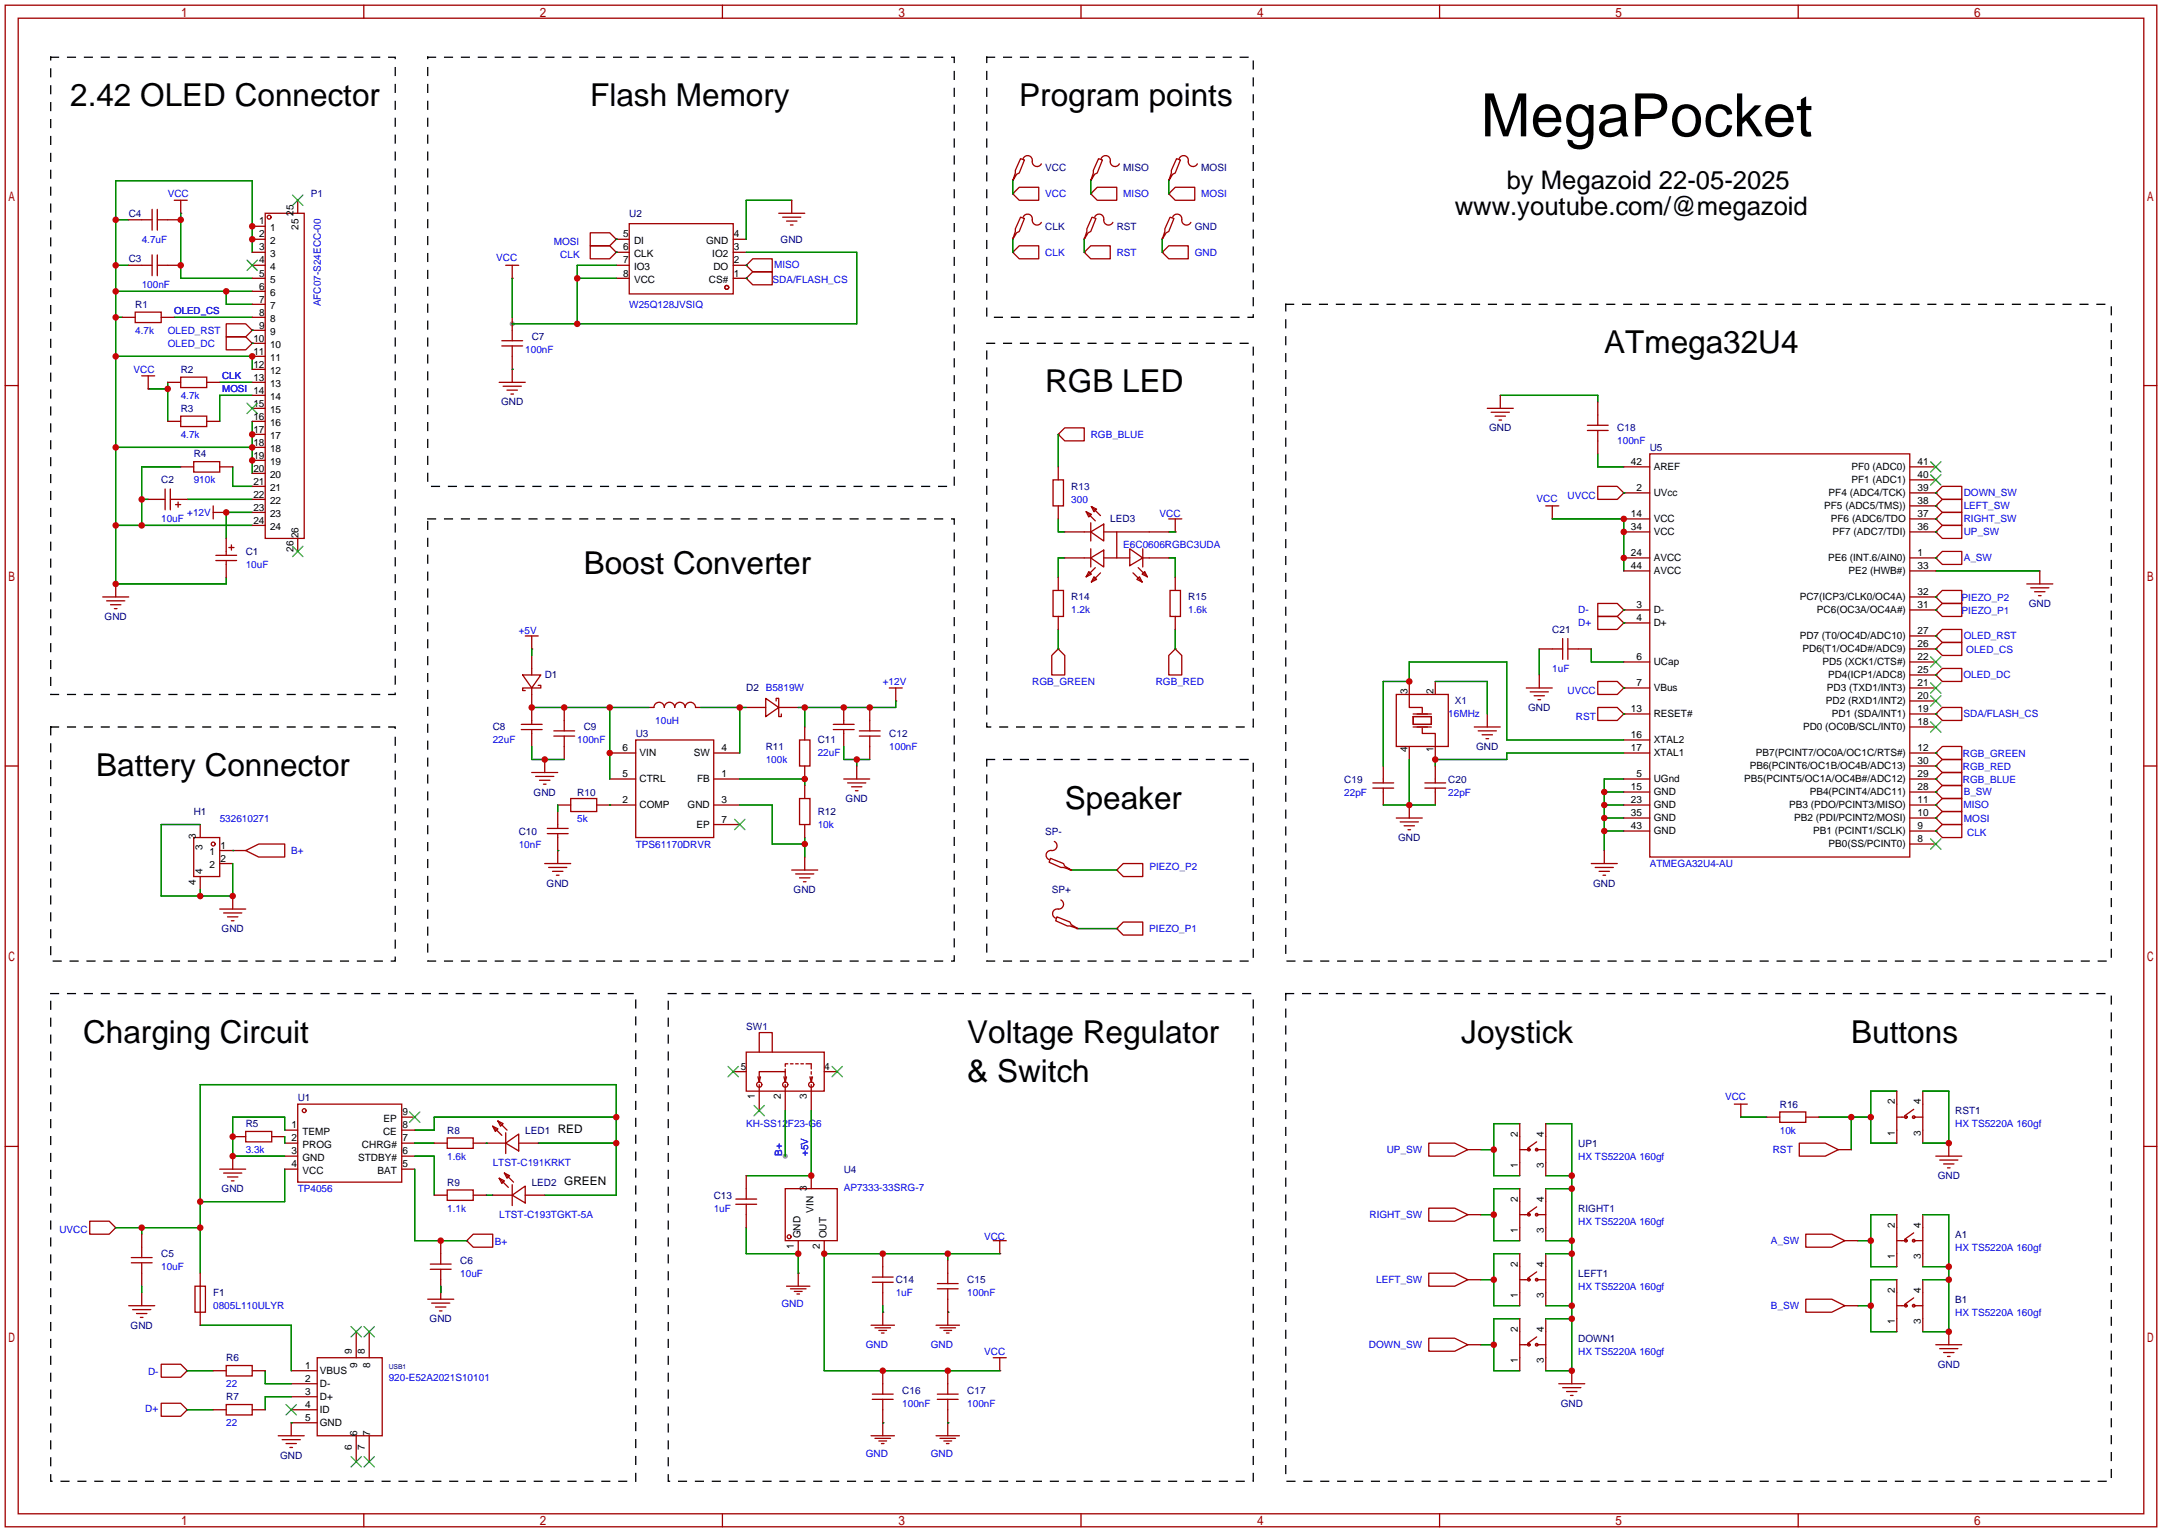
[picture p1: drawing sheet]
<svg xmlns="http://www.w3.org/2000/svg" width="422mm" height="299mm" viewBox="0 0 422 299" stroke-linecap="round" stroke-linejoin="round" font-family="sans-serif">
<g fill="#999">
<circle cx="153.4" cy="225.8" r=".51"/>
<circle cx="100.1" cy="63.2" r=".51"/>
</g>
<g fill="none" stroke="#a10000" stroke-width=".25">
<path d="M1 1h420.4v297.2h-420.4zM3.6 3.6h415.2v292.1h-415.2zM71.1 1v2.6M141.1 1v2.6M211.2 1v2.6M281.3 1v2.6M351.3 1v2.6M34 39.1h2.6M35.3 39.1v2.6M58.2 39.1v2.6M154.7 39.1v2.6M197.9 37.8h.1"/>
<path d="M197.9 35.1v.2M199.1 36.6h3.8v2.5h-3.8l-1.2-1.3zM199.4 31l.8 .2-1.1 2.6-.5 .2-.7 1.3 .5-1.5v-.5zM199.9 31a.93 .93 0 0 1 1.1-.6 .93 .93 0 0 1 .7 1.1 .94 .94 0 0 0 .7 1 .94 .94 0 0 0 1.1-.5M213.1 37.8h.1M213.1 35.1v.2M214.4 36.6h3.8v2.5h-3.8l-1.3-1.3zM214.6 31l.8 .2-1 2.6-.5 .2-.8 1.3 .5-1.5v-.5zM215.1 31a.93 .93 0 0 1 1.2-.6 .93 .93 0 0 1 .6 1.1 .94 .94 0 0 0 .7 1 .94 .94 0 0 0 1.1-.5M228.3 37.8l1.3-1.2h3.8v2.5h-3.8zM228.3 37.8h.1M228.3 35.1v.2"/>
<path d="M229.9 31l.7 .2-1 2.6-.5 .2-.8 1.3 .6-1.5v-.5zM230.4 31a.93 .93 0 0 1 1.1-.6 .93 .93 0 0 1 .7 1.1 .94 .94 0 0 0 .6 1 .94 .94 0 0 0 1.1-.5M25.1 51.8h4.6M25.1 42.9h4.6M29.7 40.9v4.1M29.7 49.8v4M30.7 51.8h4.6M30.7 42.9h4.6M30.7 40.9v4.1M30.7 49.8v4M35.3 41.7h.1M49.3 51.8h2.5"/>
<path d="M49.3 54.4h2.5M49.3 49.3h2.5M49.3 46.7h2.5M49.3 44.2h2.5M49.3 56.9h2.5M49.3 59.4h2.5M51.8 41.7h7.6v63.5h-7.6zM98.8 51.8h2.5M100.1 54.4h.1M100.1 51.8v2.6M115.3 45.5h3.8l1.3 1.2-1.3 1.3h-3.8zM115.3 48h3.8l1.3 1.3-1.3 1.2h-3.8z"/>
<path d="M120.4 46.7h.1M120.4 49.3h.1M120.4 51.8h2.5M120.4 54.4h2.5M120.4 49.3h2.5M120.4 46.7h2.5M122.9 43.7h20.4v13.7h-20.4zM143.3 51.8h2.5M143.3 54.4h2.5M143.3 49.3h2.5M143.3 46.7h2.5M145.8 54.4l1.3-1.3h3.8v2.5h-3.8z"/>
<path d="M145.8 54.4h.1M145.8 51.8l1.3-1.3h3.8v2.6h-3.8zM145.8 51.8h.1M152.1 41.7h5.1M152.9 42.4h3.6M153.7 43.2h2M154.4 43.9h.5M197.9 49.3h.1M197.9 46.5v.2M199.1 48h3.8v2.5h-3.8l-1.2-1.2zM199.4 42.4l.8 .3-1.1 2.5-.5 .3-.7 1.2 .5-1.5v-.5zM199.9 42.4a.93 .93 0 0 1 1.1-.5 .93 .93 0 0 1 .7 1 .94 .94 0 0 0 .7 1 .94 .94 0 0 0 1.1-.5"/>
<path d="M211.8 49.3l1.3-1.3h3.8v2.5h-3.8zM211.8 49.3h.1M211.8 46.5v.2M213.4 42.4l.7 .3-1 2.5-.5 .3-.8 1.2 .5-1.5v-.5zM213.9 42.4a.93 .93 0 0 1 1.1-.5 .93 .93 0 0 1 .6 1 .94 .94 0 0 0 .7 1 .94 .94 0 0 0 1.1-.5M227.1 49.3l1.2-1.3h3.9v2.5h-3.9zM227.1 49.3h.1M227.1 46.5v.2M228.6 42.4l.8 .3-1.1 2.5-.5 .3-.7 1.2 .5-1.5v-.5zM229.1 42.4a.93 .93 0 0 1 1.1-.5 .93 .93 0 0 1 .7 1 .94 .94 0 0 0 .7 1 .94 .94 0 0 0 1.1-.5M1 75.3h2.6M23.9 62h2.5"/>
<path d="M26.4 61h5.1v2h-5.1zM27.7 73.4h2.5M29 75.9h.1M29 73.4v2.5M31.5 62h2.5M32.8 74.7h2.5M35.3 73.7h5.1v2h-5.1zM40.4 74.7h2.5M44.2 65.8h3.8l1.3 1.3-1.3 1.2h-3.8zM44.2 63.2h3.8l1.3 1.3-1.3 1.3h-3.8zM49.3 67.1h.1M49.3 64.5h.1"/>
<path d="M49.3 79.8h2.5M49.3 74.7h2.5M49.3 62h2.5M49.3 64.5h2.5M49.3 67.1h2.5M49.3 69.6h2.5M49.3 72.1h2.5M49.3 77.2h2.5M97.5 74.7h5.1M98 67.6h4.1M98 66.5h4.1M98.3 75.4h3.6"/>
<path d="M99.1 76.2h2M99.8 77h.5M100.1 62v4.5M100.1 67.6v7.1M290.6 79.8h5.1M293.1 77.2v2.6M312.2 78.5v4.6M418.8 75.3h2.6M29 97.5h3.3M32.3 95.5v4.1M32.8 82.3h2.5M33.3 95.5v4.1"/>
<path d="M33.3 97.5h3.3M34.3 98.6h1M34.8 98v1.1M35.3 81.3h5.1v2h-5.1zM35.3 91.2h2.5M37.8 90.2h5.1v2h-5.1zM40.4 82.3h2.5M41.7 98.8v2.5M42.9 91.2h2.6M49.3 97.5h2.5M49.3 82.3h2.5M49.3 84.8h2.5"/>
<path d="M49.3 87.4h2.5M49.3 89.9h2.5M49.3 92.5h2.5M49.3 95h2.5M205.7 93.7h2.1v5.1h-2.1zM206.8 84.8h.1M206.8 91.2v2.5M206.8 98.8v2.5M208 83.6h3.8v2.5h-3.8l-1.2-1.3zM212.2 99.9l1 .6-.5 .5zM212.2 99.9l1.8 1.8M213.2 98.9l1 .5-.5 .5z"/>
<path d="M213.2 98.9l1.8 1.8M291.3 80.5h3.6M292.1 81.3h2M292.9 82h.5M302 98.8h2.5M303.3 98.8v2.5M310.1 84.1h4.1M310.1 83.1h4.1M312.2 95h3.8l1.2 1.3-1.2 1.2h-3.8zM312.2 84.1v4.5M317.2 96.3h.1M317.2 96.3h5.1"/>
<path d="M317.2 91.2h5.1M322.3 88.6h50.8v78.8h-50.8zM373.1 98.8h5.1M373.1 96.3h5.1M373.1 91.2h5.1M373.1 93.7h5.1M378.2 96.3l1.3-1.3h3.8v2.5h-3.8zM378.2 96.3h.1M378.2 98.8l1.3-1.3h3.8v2.6h-3.8zM378.2 98.8h.1M20.1 116.6h5M20.8 117.3h3.6"/>
<path d="M21.6 118.1h2M22.4 118.9h.5M22.6 114v2.6M41.7 100.1h2.5M42.2 108.5h4M42.2 109.5h4M44.2 100.1h.1M44.2 105.2v3.3M44.2 109.5v3.3M44.7 106.9h1M45.2 106.4v1M49.3 100.1h2.5"/>
<path d="M49.3 102.6h2.5M58.2 105.2v2.5M205.7 115.3h2.1v5.1h-2.1zM206.8 112.8v2.5M208 109h5.1M208 103.9h5.1M212.7 111.6l.5 .5-1 .5zM213.1 103.9l2.5-1.5v3.3zM213.1 109l2.5-1.6v3.3zM213.1 102.1v3.6M213.1 107.2v3.5M213.7 112.6l.5 .6-1 .5z"/>
<path d="M214 110.9l-1.8 1.7M215 111.9l-1.8 1.8M215.6 109h5.1M215.6 103.9h12.7M218.2 103.9v5.1M220.7 107.2l2.6 1.8-2.6 1.5zM221.4 111.9l1.7 1.8M222.1 113.2l.5-.6 .5 1.1zM222.4 110.9l1.8 1.7M223.1 112.1l.5-.5 .6 1zM223.3 109h5M223.3 107.2v3.5"/>
<path d="M228.3 101.3h2.6M228.6 115.3h2v5.1h-2zM229.6 103.9h.1M229.6 101.3v2.6M229.6 112.8v2.5M303.3 101.3h.1M312.2 117.9h3.8l1.2 1.2-1.2 1.3h-3.8zM317.2 119.1h.1M317.2 101.3h5.1M317.2 111.5h5.1M317.2 119.1h5.1M317.2 109h5.1"/>
<path d="M317.2 103.9h5.1M373.1 116.6h5.1M373.1 101.3h5.1M373.1 111.5h5.1M373.1 119.1h5.1M373.1 109h5.1M373.1 103.9h5.1M378.2 116.6l1.3-1.3h3.8v2.6h-3.8zM378.2 116.6h.1M378.2 119.1l1.3-1.2h3.8v2.5h-3.8zM378.2 119.1h.1M378.2 101.3l1.3-1.2h3.8v2.5h-3.8z"/>
<path d="M378.2 101.3h.1M378.2 103.9l1.3-1.3h3.8v2.6h-3.8zM378.2 103.9h.1M378.2 109l1.3-1.3h3.8v2.5h-3.8zM378.2 109h.1M396 114h5.1M396.7 114.8h3.6M397.5 115.6h2M398.3 116.3h.5M398.5 111.5v2.5M102.1 131.8h3.6l-1.8 2.6zM102.6 124.2h2.6"/>
<path d="M103.9 126.7h.1M103.9 124.2v2.5M103.9 128v3.8M103.9 134.4v7.1M105.2 133.9h.5v.5h-3.6v.5h.5M110.2 138.2v4.5M126.7 138.2h1.1a1.02 1.02 0 0 1 1-1 1.02 1.02 0 0 1 1 1 1.02 1.02 0 0 1 1-1 1.02 1.02 0 0 1 1 1 1.02 1.02 0 0 1 1-1 1.02 1.02 0 0 1 1.1 1 1.02 1.02 0 0 1 1-1 1.02 1.02 0 0 1 1 1h1M145.8 138.2h3.8M149.6 136.4l2.5 1.8-2.5 1.8zM151.6 136.9v-.5h.5v3.6h.6v-.6M152.1 138.2h3.9M164.8 138.2v3.3"/>
<path d="M169.9 138.2v4.5M173.7 134.4h2.6M175 136.9h.1M175 134.4v2.5M205.5 128l1.3-1.3 1.2 1.3v3.8h-2.5zM206.8 126.7h.1M206.8 120.4v2.5M229.6 126.7l1.3 1.3v3.8h-2.6v-3.8zM229.6 126.7h.1M229.6 120.4v2.5M272.8 135.6h10.2v10.2h-10.2zM275.3 133.1v5.1h2.6v1"/>
<path d="M276.1 140h3.6v1.5h-3.6zM276.1 139.4h3.6M280.4 133.1v2.5M290.6 139.4v2.6M298.2 134.4h5.1M299 135.1h3.5M299.7 135.9h2.1M300.5 136.7h.5M300.7 131.8v2.6M300.7 126.7h4.6M305.3 124.7v4.1M306.3 126.7h4.6"/>
<path d="M306.3 124.7v4.1M312.2 120.4h3.8l1.2 1.3-1.2 1.2h-3.8zM312.2 133.1h3.8l1.2 1.3-1.2 1.2h-3.8zM312.2 138.2h3.8l1.2 1.2-1.2 1.3h-3.8zM317.2 121.7h.1M317.2 134.4h.1M317.2 139.4h.1M317.2 134.4h5.1M317.2 139.4h5.1M317.2 129.3h5.1M317.2 121.7h5.1M373.1 134.4h5.1"/>
<path d="M373.1 124.2h5.1M373.1 139.4h5.1M373.1 136.9h5.1M373.1 131.8h5.1M373.1 129.3h5.1M373.1 126.7h5.1M378.2 124.2l1.3-1.3h3.8v2.6h-3.8zM378.2 124.2h.1M378.2 126.7l1.3-1.2h3.8v2.5h-3.8zM378.2 126.7h.1M378.2 131.8l1.3-1.2h3.8v2.5h-3.8zM378.2 131.8h.1"/>
<path d="M378.2 139.4l1.3-1.2h3.8v2.5h-3.8zM378.2 139.4h.1M1 149.6h2.6M101.9 142.5h4M101.9 141.5h4M103.9 142.5v3.3M103.9 150.9h5.1M104.6 151.6h3.6M105.4 152.4h2M106.2 153.2h.5M106.4 148.3v2.6M108.2 143.8h4.1"/>
<path d="M108.2 142.7h4.1M109 157.2h2.5M109 158.5v3.3M110.2 143.8v4.5M111.5 156h5.1v2.5h-5.1zM116.6 157.2h7.6M119.1 152.1h5.1M119.1 147.1h5.1M124.2 144.5h15.2v19.1h-15.2zM139.4 152.1h5.1M139.4 157.2h5.1M139.4 147.1h5.1"/>
<path d="M156.2 156h2v5h-2zM156.2 144.5h2v5.1h-2zM157.2 142v2.5M157.2 149.6v2.5M157.2 153.4v2.6M162.8 142.5h4.1M162.8 141.5h4.1M164.8 152.1h5.1M164.8 142.5v3.3M165.6 152.9h3.6M166.4 153.7h2M167.1 154.4h.5"/>
<path d="M167.4 149.6v2.5M167.9 143.8h4.1M167.9 142.7h4.1M169.9 143.8v4.5M268.2 152.9h4.1M268.2 153.9h4.1M270.3 149.6v3.3M270.3 153.9v3.3M272.8 159.8h5.1M275.3 145.8v2.5M275.3 157.2v2.6M276.1 142h3.6"/>
<path d="M277.9 142.2v1.1h2.5v5M278.4 152.9h4M278.4 153.9h4M280.4 149.6v3.3M280.4 153.9v3.3M288 142h5.1M288.8 142.7h3.6M289.6 143.5h2M290.3 144.3h.5M317.2 152.1h5.1M317.2 157.2h5.1M317.2 147.1h5.1"/>
<path d="M317.2 154.7h5.1M317.2 159.8h5.1M317.2 144.5h5.1M373.1 149.6h5.1M373.1 152.1h5.1M373.1 157.2h5.1M373.1 147.1h5.1M373.1 154.7h5.1M373.1 159.8h5.1M373.1 142h5.1M378.2 159.8l1.3-1.3h3.8v2.5h-3.8zM378.2 159.8h.1"/>
<path d="M378.2 149.6l1.3-1.3h3.8v2.6h-3.8zM378.2 149.6h.1M378.2 152.1l1.3-1.2h3.8v2.5h-3.8zM378.2 152.1h.1M378.2 147.1l1.3-1.3h3.8v2.5h-3.8zM378.2 147.1h.1M378.2 157.2l1.3-1.2h3.8v2.5h-3.8zM378.2 157.2h.1M378.2 154.7l1.3-1.3h3.8v2.6h-3.8zM378.2 154.7h.1M418.8 149.6h2.6M37.8 163.6h5.1v7.6h-5.1z"/>
<path d="M39.1 161v2.6M39.1 171.2v2.5M42.9 168.7h2.6M42.9 166.1h5.1M42.9 177.5h5.1M43.7 178.3h3.5M44.4 179.1h2.1M45.2 179.8h.5M45.5 175v2.5M48 166.1l2.5-1.3h5.1v2.6h-5.1zM106.4 168.7h5.1M106.9 161.8h4.1"/>
<path d="M106.9 162.8h4.1M107.2 169.4h3.5M107.9 170.2h2.1M108.7 170.9h.5M109 162.8v5.9M139.4 161h5.1M154.7 169.9h5.1M155.4 170.7h3.6M156.2 171.4h2M157 172.2h.5M157.2 161v2.6M157.2 167.4v2.5"/>
<path d="M205.2 167.6l2.6 1.1 .2 .5 1.3 .7-1.5-.5h-.5l-2.3-1zM206 164.3a.98 .98 0 0 1 .4 1.3 .98 .98 0 0 1-1.2 .5 .93 .93 0 0 0-.8 .8 .93 .93 0 0 0 .6 1M206.5 179.1l2.5 1 .3 .5 1.3 .8-1.6-.6h-.5l-2.3-1zM207.3 175.8a.98 .98 0 0 1 .4 1.3 .98 .98 0 0 1-1.3 .4 .93 .93 0 0 0-.7 .9 .93 .93 0 0 0 .5 .9M209 169.9h.3M218.2 169.9l1.3-1.2h3.8v2.5h-3.8zM218.2 169.9h.1M273.6 160.5h3.5M274.3 161.3h2.1M275.1 162.1h.5M310.9 168.7h5.1M311.7 169.4h3.5"/>
<path d="M312.4 170.2h2.1M313.2 170.9h.5M313.4 166.1v2.6M317.2 162.3h5.1M373.1 162.3h5.1M373.1 164.8h5.1M378.2 162.3l1.3-1.3h3.8v2.6h-3.8zM378.2 162.3h.1M210.3 181.4h.3M218.2 181.4l1.3-1.3h3.8v2.5h-3.8zM218.2 181.4h.1M58.2 215.6h20.3v15.3h-20.3z"/>
<path d="M78.5 218.2h2.5M96.3 220l1 .5-.5 .5zM96.3 220l1.7 1.7M97.3 218.9l1 .6-.5 .5zM97.3 218.9l1.8 1.8M143.3 209.3h2.5M145.8 205.5h15.2v7.6h-15.2zM148.1 210.3l.2 1M148.3 205.5v-3.8h2.6v3.8M148.3 211.3v-2h5.1v2M148.3 211.8v5.1M148.6 210.3l-.3 1"/>
<path d="M153.2 210.3l.2 1M153.4 208.8v.5M153.4 211.8v5.1M153.7 210.3l-.3 1M153.9 207.8h-.5v.5M154.4 207.8h.5M155.4 207.8h.6M156.5 207.8h.5M157.5 207.8h1v1M158.2 210.3l.3 1 .2-1M158.5 209.3v.5M158.5 210.3v.5"/>
<path d="M158.5 211.8v5.1M161 209.3h2.6M296.9 219.5v10.1M302 219.5v10.1M338.8 215.6h2.6M340.1 218.2h.1M340.1 215.6v2.6M345.2 218.2h2.5M347.7 217.2h5.1v2h-5.1zM352.8 218.2h2.5M370.6 213.1v10.2M370.6 218.2h1.8"/>
<path d="M373.9 218.2h1.8M373.9 216.7l-1.8 1.2M375.7 213.1v10.2M1 223.9h2.6M17.5 238.5h3.8l1.3 1.3-1.3 1.2h-3.8zM22.6 239.8h.1M42.9 228.3h5.1M43.7 229.1h3.5M44.4 229.9h2.1M45.2 230.6h.5M45.5 225.8v2.5M45.5 222h2.5"/>
<path d="M48 221h5.1v2h-5.1zM53.1 222h2.5M55.6 225.8h2.6M55.6 220.7h2.6M55.6 223.3h2.6M55.6 228.3h2.6M78.5 225.8h2.5M78.5 220.7h2.5M78.5 223.3h2.5M78.5 228.3h2.5M84.8 223.3h2.6M84.8 233.4h2.6"/>
<path d="M87.4 222.2h5.1v2.1h-5.1zM87.4 232.4h5.1v2h-5.1zM92.5 223.3h6.3M92.5 233.4h2.5M96.3 233.4h3.8M97.5 230.1l1.1 .5-.6 .5zM97.5 230.1l1.8 1.8M98.6 229.1l1 .5-.5 .5zM98.6 229.1l1.7 1.8M98.8 223.3l2.5-1.8v3.3zM98.8 221.2v4.1M100.1 233.4l2.5-1.8v3.3z"/>
<path d="M100.1 231.4v4.1M101.3 223.3h3.9M102.6 233.4h3.8M143.8 234.2h4M143.8 235.2h4M145.8 229.6v4.6M145.8 235.2v4.6M153.4 232.2h10.2v10.1h-10.2zM158.5 229.6v2.6M279.1 236h5.1l2.6 1.2-2.6 1.3h-5.1zM279.1 223.3h5.1l2.6 1.2-2.6 1.3h-5.1zM286.8 237.2h2.5"/>
<path d="M286.8 224.5h2.5M296.9 232.2v10.1M296.9 237.2h1.8M296.9 224.5h1.8M300.2 237.2h1.8M300.2 235.7l-1.8 1.3M300.2 224.5h1.8M300.2 223l-1.8 1.3M302 232.2v10.1M351.5 223.3h5.1l2.6 1.2-2.6 1.3h-5.1zM359.2 224.5h2.5M370.6 237.2v10.2"/>
<path d="M375.7 237.2v10.2M378.2 225.8h5.1M379 226.6h3.5M379.7 227.3h2.1M380.5 228.1h.5M380.7 223.3v2.5M418.8 223.9h2.6M25.1 255h5.1M25.7 246.6h4M25.7 245.6h4M25.9 255.8h3.6M26.7 256.5h2"/>
<path d="M27.4 257.3h.5M27.7 241v4.6M27.7 246.6v4.6M27.7 252.5v2.5M38.1 251.2h2v5.1h-2zM39.1 248.7v10.1M83.6 253.7h5M84.1 247.9h4M84.1 246.9h4M84.3 254.5h3.6M85.1 255.3h2M85.9 256h.5"/>
<path d="M86.1 242.3v4.6M86.1 247.9v5.8M91.2 242.3h.1M92.5 241h3.8v2.6h-3.8l-1.3-1.3zM153.7 251.2h4.5M154.4 251.7h3.1M155.2 252.2h1.5M155.7 252.7h.5M156 248.7h.1M156 242.3v2.6M156 248.7v2.5M161 242.3v2.6"/>
<path d="M170.2 258.8h4.6M170.4 249.4h4.1M170.4 250.4h4.1M170.9 259.3h3.1M171.7 259.8h1.5M172.5 256.3h.1M172.5 244.9v4.5M172.5 250.4v4.6M172.5 256.3v2.5M182.9 258.8h4.6M183.1 251.7h4.1M183.1 250.7h4.1"/>
<path d="M183.6 259.3h3.1M184.4 259.8h1.5M185.2 256.3h.1M185.2 246.1v4.6M185.2 251.7v7.1M194.1 242.3h2.5M195.3 244.9h.1M195.3 242.3v2.6M279.1 248.7h5.1l2.6 1.2-2.6 1.3h-5.1zM286.8 249.9h2.5M296.9 244.9v10.1M296.9 257.6v10.1"/>
<path d="M296.9 249.9h1.8M300.2 249.9h1.8M300.2 248.4l-1.8 1.3M302 244.9v10.1M302 257.6v10.1M352.8 241h5.1l2.5 1.3-2.5 1.3h-5.1zM352.8 253.7h5.1l2.5 1.3-2.5 1.3h-5.1zM360.4 242.3h2.6M360.4 255h2.6M370.6 242.3h1.8M370.6 255h1.8M370.6 249.9v10.2"/>
<path d="M373.9 242.3h1.8M373.9 255h1.8M373.9 240.8l-1.8 1.3M373.9 253.5l-1.8 1.3M375.7 249.9v10.2M31.5 266.4h3.8l1.3 1.3-1.3 1.3h-3.8zM31.5 274.1h3.8l1.3 1.2-1.3 1.3h-3.8zM36.6 267.7h.1M36.6 275.3h.1M41.7 267.7h2.5M41.7 275.3h2.5M44.2 266.7h5.1v2h-5.1z"/>
<path d="M44.2 274.3h5.1v2.1h-5.1zM49.3 267.7h2.5M49.3 275.3h2.5M56.9 267.7h5.1M56.9 270.3h5.1M56.9 272.8h5.1M56.9 275.3h5.1M62 265.2h12.7v15.2h-12.7zM62 277.9h-5.1v2.5M69.6 260.1v5.1M72.1 260.1v5.1M170.4 273.3h4.1"/>
<path d="M170.4 272.3h4.1M172.2 260.3h.5M172.5 277.9h.1M172.5 267.7v4.6M172.5 273.3v7.1M183.1 273.3h4.1M183.1 272.3h4.1M184.9 260.3h.5M185.2 277.9h.1M185.2 267.7v4.6M185.2 273.3v7.1M194.1 265.2h2.5"/>
<path d="M195.3 267.7h.1M195.3 265.2v2.5M279.1 261.4h5.1l2.6 1.2-2.6 1.3h-5.1zM286.8 262.6h2.5M296.9 262.6h1.8M300.2 262.6h1.8M300.2 261.1l-1.8 1.3M304.5 270.3h5.1M305.3 271h3.6M306.1 271.8h2M306.8 272.5h.5M307.1 267.7v2.6"/>
<path d="M378.2 262.6h5.1M379 263.4h3.5M379.7 264.2h2.1M380.5 264.9h.5M380.7 260.1v2.5M54.4 280.4h5M55.1 281.2h3.6M55.9 281.9h2M56.6 282.7h.5M69.6 280.4v5.1M71.1 295.7v2.5M72.1 280.4v5.1"/>
<path d="M141.1 295.7v2.5M170.2 280.4h4.6M170.9 280.9h3.1M171.7 281.4h1.5M172.2 281.9h.5M182.9 280.4h4.6M183.6 280.9h3.1M184.4 281.4h1.5M184.9 281.9h.5M211.2 295.7v2.5M281.3 295.7v2.5M351.3 295.7v2.5"/>
<circle cx="52.6" cy="42.4" r=".38"/>
<circle cx="142" cy="56.1" r=".38"/>
<circle cx="41.7" cy="164.8" r=".38"/>
<circle cx="59.4" cy="216.9" r=".38"/>
<circle cx="148.3" cy="211.8" r=".51"/>
<circle cx="153.4" cy="211.8" r=".51"/>
<circle cx="158.5" cy="211.8" r=".51"/>
<circle cx="372.4" cy="218.2" r=".25"/>
<circle cx="373.9" cy="218.2" r=".25"/>
<circle cx="298.7" cy="237.2" r=".25"/>
<circle cx="298.7" cy="224.5" r=".25"/>
<circle cx="300.2" cy="224.5" r=".25"/>
<circle cx="300.2" cy="237.2" r=".25"/>
<circle cx="154.2" cy="241.6" r=".38"/>
<circle cx="298.7" cy="249.9" r=".25"/>
<circle cx="300.2" cy="249.9" r=".25"/>
<circle cx="372.4" cy="255" r=".25"/>
<circle cx="372.4" cy="242.3" r=".25"/>
<circle cx="373.9" cy="255" r=".25"/>
<circle cx="373.9" cy="242.3" r=".25"/>
<circle cx="298.7" cy="262.6" r=".25"/>
<circle cx="300.2" cy="262.6" r=".25"/>
</g>
<g fill="none" stroke="#008700" stroke-width=".25">
<path d="M154.7 39.1h-8.9v7.6M197.9 35.3v2.5M213.1 35.3v2.5M228.3 35.3v2.5M22.6 42.9h2.5M22.6 51.8h2.5M22.6 56.9h26.7M35.3 41.7v12.7h14M44.2 56.9v2.5h5.1M49.3 49.3v-14h-26.7v78.7h21.6v-1.2M100.1 54.4v7.6M112.8 54.4h7.6"/>
<path d="M120.4 46.7h.1M120.4 49.3h.1M120.4 51.8h-7.6v11.4M145.8 54.4h.1M145.8 51.8h.1M145.8 49.3h21.6v13.9h-67.3M197.9 46.7v2.6M211.8 46.7v2.6M227.1 46.7v2.6M22.6 69.6h26.7v2.5M22.6 62h1.3M29 75.9h3.8"/>
<path d="M32.8 74.7v7.6M34 62h15.3M42.9 74.7h6.4M49.3 67.1h.1M49.3 64.5h.1M49.3 77.2h-6.4v5.1M100.1 72.1h.1M293.1 77.2h19.1v1.3M22.6 87.4h26.7M27.7 97.5h1.3M35.3 91.2h-7.6v11.4M36.6 97.5h12.7"/>
<path d="M45.5 91.2v3.8h3.8M49.3 82.3v10.2M206.8 84.8v6.4M312.2 88.6v2.6h5M317.2 96.3h.1M378.2 96.3h.1M378.2 98.8h.1M22.6 102.6h26.7M49.3 100.1h-5.1v5.1M206.8 101.3v2.6h1.2M208 109h-1.2v3.8M228.3 103.9h1.3"/>
<path d="M228.3 109h1.3v3.8M303.3 101.3h13.9v10.2M317.2 119.1h.1M378.2 116.6h.1M378.2 119.1h.1M378.2 101.3h.1M378.2 103.9h.1M378.2 109h.1M378.2 111.5h20.3M103.9 138.2h22.8M103.9 126.7v1.3M119.1 138.2v13.9"/>
<path d="M136.9 138.2h8.9M144.5 138.2v8.9M157.2 138.2v3.8M175 136.9v1.3h-19M206.8 122.9v3.8M229.6 122.9v3.8M280.4 133.1h10.2v6.3M300.7 126.7v5.1M310.9 126.7v2.6h6.3M317.2 121.7h.1M317.2 134.4h.1M317.2 139.4h.1"/>
<path d="M378.2 124.2h.1M378.2 126.7h.1M378.2 131.8h.1M378.2 139.4h.1M103.9 145.8v2.5h6.3M109 157.2v1.3M119.1 157.2h.1M144.5 157.2h6.4v7.6h6.3M144.5 152.1h12.7v1.3M164.8 145.8v2.5h5.1M167.4 148.3v1.3M270.3 157.2h10.1"/>
<path d="M275.3 148.3v8.9M313.4 157.2h3.8M313.4 154.7h3.8M313.4 159.8h3.8M317.2 147.1h-22.8v1.2h-14v1.3M317.2 152.1h-3.8v14M317.2 144.5h-22.8v-15.2h-19.1v3.8h-5v16.5M378.2 159.8h.1M378.2 149.6h.1M378.2 152.1h.1M378.2 147.1h.1M378.2 157.2h.1"/>
<path d="M378.2 154.7h.1M39.1 161h-7.6v14h14v-6.3M39.1 173.7v1.3M45.5 166.1h.1M109 166.1h.1M157.2 163.6v3.8M209.3 169.9h8.9M313.4 162.3h3.8M378.2 162.3h.1M210.6 181.4h7.6M120.4 218.2h-35.6v2.5h-3.8M153.4 216.9v8.9"/>
<path d="M158.5 216.9v12.7h-12.7M296.9 219.5h-5.1v10.1h5.1M302 219.5h5.1v48.2h-5.1M340.1 218.2h5.1M355.3 218.2h10.2M361.7 218.2v6.3M370.6 213.1h-5.1v10.2h5.1M375.7 213.1h5v10.2h-5M22.6 239.8h16.5M27.7 239.8v1.2M55.6 220.7v-2.5h-10.1v7.6h10.1M55.6 228.3v6.4h-16.5"/>
<path d="M55.6 222v1.3M81 223.3h3.8M81 225.8h3.8v7.6M81 228.3v14h10.2M95 223.3h.1M95 233.4h1.3M105.2 223.3h15.2M106.4 233.4h14v-21.6h-81.3v36.9M145.8 239.8v5.1h10.2v3.8M289.3 237.2h2.5M289.3 224.5h2.5M296.9 232.2h-5.1v10.1h5.1"/>
<path d="M302 232.2h5.1M302 229.6h5.1M370.6 237.2h-5.1v10.2h5.1M375.7 237.2h5v22.9h-5M27.7 251.2v1.3M39.1 258.8h17.8v8.9M86.1 251.2v1.3M172.5 255v1.3M185.2 256.3h.1M185.2 244.9v1.2M195.3 244.9h-34.3v22.8h34.3M289.3 249.9h2.5"/>
<path d="M296.9 257.6h-5.1v10.1h5.1M296.9 244.9h-5.1v10.1h5.1M302 244.9h5.1M302 242.3h5.1M302 255h5.1M302 257.6h5.1M363 242.3h2.5M363 255h2.5M370.6 249.9h-5.1v10.2h5.1M375.7 247.4h5M375.7 249.9h5M36.6 267.7h5.1"/>
<path d="M36.6 275.3h5.1M51.8 267.7v2.6h5.1M56.9 277.9h.1M56.9 272.8h-5.1v2.5M172.5 277.9h.1M185.2 277.9h.1M289.3 262.6h2.5"/>
</g>
<g fill="none" stroke="#3c3" stroke-width=".25">
<path d="M57.1 38.1l2.1 2M59.2 38.1l-2.1 2M48.3 50.8l2 2M50.3 50.8l-2 2M48.3 78.7l2 2.1M50.3 78.7l-2 2.1M377.2 90.2l2 2M377.2 92.7l2 2M379.2 90.2l-2 2M379.2 92.7l-2 2M57.1 106.7l2.1 2M59.2 106.7l-2.1 2"/>
<path d="M377.2 135.9l2 2M377.2 133.3l2 2.1M377.2 128.3l2 2M379.2 135.9l-2 2M379.2 133.3l-2 2.1M379.2 128.3l-2 2M377.2 141l2 2M379.2 141l-2 2M143.5 160l2 2.1M145.5 160l-2 2.1M377.2 163.8l2 2.1M379.2 163.8l-2 2.1"/>
<path d="M80 217.2l2 2M82 217.2l-2 2M142.2 208.3l2.1 2M144.3 208.3l-2.1 2M147.3 215.9l2.1 2M149.4 215.9l-2.1 2M162.6 208.3l2 2M164.6 208.3l-2 2M68.6 259.1l2 2M70.6 259.1l-2 2M71.1 259.1l2.1 2M73.2 259.1l-2.1 2"/>
<path d="M55.9 274.3l2 2.1M57.9 274.3l-2 2.1M68.6 284.5l2 2M70.6 284.5l-2 2M71.1 284.5l2.1 2M73.2 284.5l-2.1 2"/>
</g>
<path d="M9.9 11.2h67.3v124.4h-67.3zM83.6 11.2h102.8v83.8h-102.8zM192.8 11.2h52.1v50.8h-52.1zM251.2 59.4h161.3v128.3h-161.3zM192.8 67.1h52.1v74.9h-52.1zM83.6 101.3h102.8v86.4h-102.8zM9.9 142h67.3v45.7h-67.3zM192.8 148.3h52.1v39.4h-52.1zM9.9 194.1h114.3v95.2h-114.3zM130.6 194.1h114.3v95.2h-114.3zM251.2 194.1h161.3v95.2h-161.3z" fill="none" stroke="#000" stroke-width=".25" stroke-dasharray="1.5 1.8"/>
<g fill="#c00">
<circle cx="49.3" cy="46.7" r=".63"/>
<circle cx="49.3" cy="44.2" r=".63"/>
<circle cx="22.6" cy="42.9" r=".63"/>
<circle cx="22.6" cy="51.8" r=".63"/>
<circle cx="22.6" cy="56.9" r=".63"/>
<circle cx="44.2" cy="56.9" r=".63"/>
<circle cx="22.6" cy="62" r=".63"/>
<circle cx="22.6" cy="69.6" r=".63"/>
<circle cx="49.3" cy="69.6" r=".63"/>
<circle cx="22.6" cy="87.4" r=".63"/>
<circle cx="49.3" cy="87.4" r=".63"/>
<circle cx="49.3" cy="84.8" r=".63"/>
<circle cx="49.3" cy="89.9" r=".63"/>
<circle cx="22.6" cy="102.6" r=".63"/>
<circle cx="27.7" cy="102.6" r=".63"/>
<circle cx="27.7" cy="97.5" r=".63"/>
<circle cx="22.6" cy="114" r=".63"/>
<circle cx="44.2" cy="100.1" r=".63"/>
<circle cx="35.3" cy="51.8" r=".63"/>
<circle cx="35.3" cy="42.9" r=".63"/>
<circle cx="32.8" cy="75.9" r=".63"/>
<circle cx="157.2" cy="164.8" r=".63"/>
<circle cx="119.1" cy="138.2" r=".63"/>
<circle cx="119.1" cy="147.1" r=".63"/>
<circle cx="110.2" cy="138.2" r=".63"/>
<circle cx="103.9" cy="138.2" r=".63"/>
<circle cx="144.5" cy="138.2" r=".63"/>
<circle cx="169.9" cy="138.2" r=".63"/>
<circle cx="164.8" cy="138.2" r=".63"/>
<circle cx="157.2" cy="138.2" r=".63"/>
<circle cx="167.4" cy="148.3" r=".63"/>
<circle cx="157.2" cy="152.1" r=".63"/>
<circle cx="106.4" cy="148.3" r=".63"/>
<circle cx="39.1" cy="234.7" r=".63"/>
<circle cx="39.1" cy="239.8" r=".63"/>
<circle cx="27.7" cy="239.8" r=".63"/>
<circle cx="120.4" cy="218.2" r=".63"/>
<circle cx="120.4" cy="223.3" r=".63"/>
<circle cx="313.4" cy="162.3" r=".63"/>
<circle cx="313.4" cy="159.8" r=".63"/>
<circle cx="313.4" cy="157.2" r=".63"/>
<circle cx="313.4" cy="154.7" r=".63"/>
<circle cx="317.2" cy="101.3" r=".63"/>
<circle cx="317.2" cy="103.9" r=".63"/>
<circle cx="317.2" cy="109" r=".63"/>
<circle cx="156" cy="244.9" r=".63"/>
<circle cx="161" cy="244.9" r=".63"/>
<circle cx="172.5" cy="244.9" r=".63"/>
<circle cx="185.2" cy="244.9" r=".63"/>
<circle cx="172.5" cy="267.7" r=".63"/>
<circle cx="185.2" cy="267.7" r=".63"/>
<circle cx="365.5" cy="242.3" r=".63"/>
<circle cx="365.5" cy="255" r=".63"/>
<circle cx="380.7" cy="260.1" r=".63"/>
<circle cx="380.7" cy="249.9" r=".63"/>
<circle cx="380.7" cy="247.4" r=".63"/>
<circle cx="291.8" cy="237.2" r=".63"/>
<circle cx="291.8" cy="249.9" r=".63"/>
<circle cx="291.8" cy="262.6" r=".63"/>
<circle cx="307.1" cy="267.7" r=".63"/>
<circle cx="307.1" cy="257.6" r=".63"/>
<circle cx="307.1" cy="255" r=".63"/>
<circle cx="307.1" cy="244.9" r=".63"/>
<circle cx="307.1" cy="242.3" r=".63"/>
<circle cx="307.1" cy="232.2" r=".63"/>
<circle cx="307.1" cy="229.6" r=".63"/>
<circle cx="291.8" cy="224.5" r=".63"/>
<circle cx="365.5" cy="218.2" r=".63"/>
<circle cx="361.7" cy="218.2" r=".63"/>
<circle cx="380.7" cy="223.3" r=".63"/>
<circle cx="158.5" cy="229.6" r=".63"/>
<circle cx="39.1" cy="175" r=".63"/>
<circle cx="45.5" cy="175" r=".63"/>
<circle cx="112.8" cy="63.2" r=".63"/>
<circle cx="112.8" cy="54.4" r=".63"/>
<circle cx="86.1" cy="242.3" r=".63"/>
<circle cx="45.5" cy="225.8" r=".63"/>
<circle cx="45.5" cy="222" r=".63"/>
<circle cx="275.3" cy="133.1" r=".63"/>
<circle cx="280.4" cy="148.3" r=".63"/>
<circle cx="275.3" cy="157.2" r=".63"/>
</g>
<text font-size="11.7" x="289.3" y="26.6">MegaPocket</text>
<g font-size="6.2">
<text x="13.7" y="20.8">2.42 OLED Connector</text>
<text x="115.3" y="20.8">Flash Memory</text>
<text x="199.1" y="20.8">Program points</text>
<text x="313.4" y="69">ATmega32U4</text>
<text x="204.2" y="76.6">RGB LED</text>
<text x="114" y="112.2">Boost Converter</text>
<text x="18.8" y="151.6">Battery Connector</text>
<text x="208" y="157.9">Speaker</text>
<text x="16.3" y="203.6">Charging Circuit</text>
<text x="189" y="203.6">Voltage Regulator</text>
<text x="285.5" y="203.6">Joystick</text>
<text x="361.7" y="203.6">Buttons</text>
<text x="189" y="211.3">&amp; Switch</text>
</g>
<g font-size="5">
<text x="284.2" y="41.9">www.youtube.com/@megazoid</text>
<text x="294.4" y="36.8">by Megazoid 22-05-2025</text>
</g>
<g font-size="2.3">
<text x="109" y="221.3">RED</text>
<text x="110.2" y="231.5">GREEN</text>
</g>
<g font-size="2" fill="#000080">
<text x="204.2" y="33.5">VCC</text>
<text x="219.5" y="33.5">MISO</text>
<text x="234.7" y="33.5">MOSI</text>
<text x="60.7" y="38.5">P1</text>
<text x="25.1" y="42.3">C4</text>
<text x="122.9" y="42.3">U2</text>
<text x="152.5" y="47.4">GND</text>
<text x="204.2" y="44.9">CLK</text>
<text x="218.2" y="44.9">RST</text>
<text x="233.4" y="44.9">GND</text>
<text x="25.1" y="51.2">C3</text>
<text x="26.4" y="60.1">R1</text>
<text x="103.9" y="66.5">C7</text>
<text x="35.3" y="72.8">R2</text>
<text x="35.3" y="80.4">R3</text>
<text x="97.9" y="79.2">GND</text>
<text x="37.8" y="89.3">R4</text>
<text x="290.9" y="84.3">GND</text>
<text x="316" y="84.3">C18</text>
<text x="322.3" y="88.1">U5</text>
<text x="31.5" y="94.4">C2</text>
<text x="209.3" y="95.7">R13</text>
<text x="216.9" y="102">LED3</text>
<text x="48" y="108.4">C1</text>
<text x="209.3" y="117.3">R14</text>
<text x="232.2" y="117.3">R15</text>
<text x="396.4" y="118.5">GND</text>
<text x="20.4" y="121.1">GND</text>
<text x="303.3" y="123.6">C21</text>
<text x="106.4" y="132.5">D1</text>
<text x="145.8" y="135.1">D2 B5819W</text>
<text x="284.2" y="137.6">X1</text>
<text x="96.3" y="142.7">C8</text>
<text x="114" y="142.7">C9</text>
<text x="124.2" y="143.9">U3</text>
<text x="173.7" y="143.9">C12</text>
<text x="298.6" y="138.9">GND</text>
<text x="149.6" y="146.5">R11</text>
<text x="159.8" y="145.2">C11</text>
<text x="288.4" y="146.5">GND</text>
<text x="104.3" y="155.4">GND</text>
<text x="112.8" y="155.4">R10</text>
<text x="262.6" y="152.8">C19</text>
<text x="283" y="152.8">C20</text>
<text x="37.8" y="159.2">H1</text>
<text x="159.8" y="159.2">R12</text>
<text x="165.2" y="156.6">GND</text>
<text x="101.3" y="163">C10</text>
<text x="204.2" y="163">SP-</text>
<text x="273.2" y="164.3">GND</text>
<text x="106.8" y="173.2">GND</text>
<text x="311.3" y="173.2">GND</text>
<text x="155.1" y="174.4">GND</text>
<text x="205.5" y="174.4">SP+</text>
<text x="43.3" y="182">GND</text>
<text x="145.8" y="201.1">SW1</text>
<text x="58.2" y="215.1">U1</text>
<text x="48" y="220.1">R5</text>
<text x="87.4" y="221.4">R8</text>
<text x="102.6" y="221.4">LED1</text>
<text x="347.7" y="216.3">R16</text>
<text x="382" y="217.6">RST1</text>
<text x="308.4" y="224">UP1</text>
<text x="43.3" y="232.8">GND</text>
<text x="87.4" y="231.6">R9</text>
<text x="103.9" y="231.6">LED2</text>
<text x="164.8" y="229">U4</text>
<text x="378.6" y="230.3">GND</text>
<text x="139.4" y="234.1">C13</text>
<text x="308.4" y="236.7">RIGHT1</text>
<text x="31.5" y="245.5">C5</text>
<text x="382" y="241.7">A1</text>
<text x="89.9" y="246.8">C6</text>
<text x="175" y="250.6">C14</text>
<text x="189" y="250.6">C15</text>
<text x="308.4" y="249.4">LEFT1</text>
<text x="41.7" y="253.2">F1</text>
<text x="382" y="254.4">B1</text>
<text x="25.5" y="259.5">GND</text>
<text x="83.9" y="258.2">GND</text>
<text x="308.4" y="262.1">DOWN1</text>
<text x="44.2" y="265.9">R6</text>
<text x="378.6" y="267.1">GND</text>
<text x="44.2" y="273.5">R7</text>
<text x="176.3" y="272.2">C16</text>
<text x="189" y="272.2">C17</text>
<text x="304.9" y="274.8">GND</text>
<text x="54.7" y="284.9">GND</text>
</g>
<g font-size="2" fill="#00f">
<text x="32.8" y="38.5">VCC</text>
<text x="204.2" y="38.5">VCC</text>
<text x="219.5" y="38.5">MISO</text>
<text x="234.7" y="38.5">MOSI</text>
<text x="27.7" y="47.4">4.7uF</text>
<text x="108.2" y="47.9">MOSI</text>
<text x="97" y="51">VCC</text>
<text x="109.5" y="50.4">CLK</text>
<text x="151.2" y="52.4">MISO</text>
<text x="204.2" y="50">CLK</text>
<text x="218.2" y="50">RST</text>
<text x="233.4" y="50">GND</text>
<text x="27.7" y="56.3">100nF</text>
<text x="62.7" y="59.8" transform="rotate(-90 62.7 59.8)">AFC07-S24ECC-00</text>
<text x="151" y="55.2">SDA/FLASH_CS</text>
<text x="26.4" y="65.2">4.7k</text>
<text x="32.8" y="65.2">OLED_RST</text>
<text x="122.9" y="60.1">W25Q128JVSIQ</text>
<text x="32.8" y="67.7">OLED_DC</text>
<text x="102.6" y="69">100nF</text>
<text x="26.1" y="72.8">VCC</text>
<text x="35.3" y="77.9">4.7k</text>
<text x="35.3" y="85.5">4.7k</text>
<text x="213.1" y="85.5">RGB_BLUE</text>
<text x="316" y="86.8">100nF</text>
<text x="37.8" y="94.4">910k</text>
<text x="36.6" y="100.8">+12V</text>
<text x="209.3" y="98.2">300</text>
<text x="226.6" y="100.9">VCC</text>
<text x="300.2" y="98.1">VCC</text>
<text x="306.2" y="97.5">UVCC</text>
<text x="383.7" y="96.8">DOWN_SW</text>
<text x="383.7" y="99.3">LEFT_SW</text>
<text x="383.7" y="101.9">RIGHT_SW</text>
<text x="31.5" y="102">10uF</text>
<text x="219.5" y="107.1">E6C0606RGBC3UDA</text>
<text x="383.7" y="104.4">UP_SW</text>
<text x="48" y="110.9">10uF</text>
<text x="383.7" y="109.5">A_SW</text>
<text x="209.3" y="119.8">1.2k</text>
<text x="232.2" y="119.8">1.6k</text>
<text x="308.4" y="119.8">D-</text>
<text x="383.3" y="117.5">PIEZO_P2</text>
<text x="101.3" y="123.7">+5V</text>
<text x="308.4" y="122.4">D+</text>
<text x="383.3" y="120">PIEZO_P1</text>
<text x="383.7" y="124.7">OLED_RST</text>
<text x="303.3" y="131.2">1uF</text>
<text x="384.2" y="127.6">OLED_CS</text>
<text x="172.5" y="133.8">+12V</text>
<text x="201.7" y="133.8">RGB_GREEN</text>
<text x="225.8" y="133.8">RGB_RED</text>
<text x="306.2" y="135.6">UVCC</text>
<text x="383.6" y="132.4">OLED_DC</text>
<text x="128" y="141.4">10uH</text>
<text x="283" y="140.1">16MHz</text>
<text x="307.9" y="140.7">RST</text>
<text x="383.6" y="140">SDA/FLASH_CS</text>
<text x="96.3" y="145.2">22uF</text>
<text x="112.8" y="145.2">100nF</text>
<text x="149.6" y="149">100k</text>
<text x="159.8" y="147.8">22uF</text>
<text x="173.7" y="146.5">100nF</text>
<text x="383.5" y="147.9">RGB_GREEN</text>
<text x="262.6" y="155.4">22pF</text>
<text x="283" y="155.4">22pF</text>
<text x="383.5" y="150.5">RGB_RED</text>
<text x="383.5" y="153">RGB_BLUE</text>
<text x="383.7" y="155.2">B_SW</text>
<text x="42.9" y="160.5">532610271</text>
<text x="112.8" y="160.5">5k</text>
<text x="159.8" y="161.7">10k</text>
<text x="383.6" y="157.8">MISO</text>
<text x="383.7" y="160.6">MOSI</text>
<text x="56.9" y="166.8">B+</text>
<text x="101.3" y="165.5">10nF</text>
<text x="124.2" y="165.5">TPS61170DRVR</text>
<text x="384.3" y="163.2">CLK</text>
<text x="224.6" y="170">PIEZO_P2</text>
<text x="322.3" y="169.3">ATMEGA32U4-AU</text>
<text x="224.5" y="182">PIEZO_P1</text>
<text x="337" y="214.9">VCC</text>
<text x="145.8" y="220.1">KH-SS12F23-G6</text>
<text x="347.7" y="221.4">10k</text>
<text x="382" y="220.1">HX TS5220A 160gf</text>
<text x="48" y="225.2">3.3k</text>
<text x="87.4" y="226.5">1.6k</text>
<text x="96.3" y="227.8">LTST-C191KRKT</text>
<text x="152.8" y="225.8" transform="rotate(-90 152.8 225.8)">B+</text>
<text x="157.9" y="225.8" transform="rotate(-90 157.9 225.8)">+5V</text>
<text x="270.9" y="225.2">UP_SW</text>
<text x="308.4" y="226.5">HX TS5220A 160gf</text>
<text x="346.4" y="225.2">RST</text>
<text x="58.2" y="232.8">TP4056</text>
<text x="164.8" y="232.6">AP7333-33SRG-7</text>
<text x="87.4" y="236.7">1.1k</text>
<text x="97.5" y="237.9">LTST-C193TGKT-5A</text>
<text x="139.4" y="236.7">1uF</text>
<text x="267.6" y="237.9">RIGHT_SW</text>
<text x="308.4" y="239.2">HX TS5220A 160gf</text>
<text x="11.6" y="240.8">UVCC</text>
<text x="96.7" y="243.2">B+</text>
<text x="192.3" y="242.1">VCC</text>
<text x="346" y="243">A_SW</text>
<text x="382" y="244.3">HX TS5220A 160gf</text>
<text x="31.5" y="248.1">10uF</text>
<text x="89.9" y="249.4">10uF</text>
<text x="268.9" y="250.6">LEFT_SW</text>
<text x="308.4" y="251.9">HX TS5220A 160gf</text>
<text x="41.7" y="255.7">0805L110ULYR</text>
<text x="152.7" y="255.3">GND</text>
<text x="175" y="253.2">1uF</text>
<text x="189" y="253.2">100nF</text>
<text x="346" y="255.7">B_SW</text>
<text x="382" y="257">HX TS5220A 160gf</text>
<text x="169.2" y="263.2">GND</text>
<text x="181.9" y="263.2">GND</text>
<text x="267.5" y="263.3">DOWN_SW</text>
<text x="28.9" y="268.6">D-</text>
<text x="75.9" y="269.7">920-E52A2021S10101</text>
<text x="192.3" y="264.7">VCC</text>
<text x="308.4" y="264.6">HX TS5220A 160gf</text>
<text x="28.4" y="275.8">D+</text>
<text x="44.2" y="270.9">22</text>
<text x="176.3" y="274.8">100nF</text>
<text x="189" y="274.8">100nF</text>
<text x="44.2" y="278.6">22</text>
<text x="169.2" y="284.5">GND</text>
<text x="181.9" y="284.5">GND</text>
</g>
<g font-size="2">
<text x="50.6" y="43.8">1</text>
<text x="50.6" y="46.4">2</text>
<text x="52.8" y="45.1">1</text>
<text x="52.8" y="47.7">2</text>
<text x="57.3" y="42.1" transform="rotate(-90 57.3 42.1)">25</text>
<text x="58.3" y="44.8" transform="rotate(-90 58.3 44.8)">25</text>
<text x="121.7" y="46.4">5</text>
<text x="123.9" y="47.7">DI</text>
<text x="138" y="47.7">GND</text>
<text x="143.4" y="46.4">4</text>
<text x="50.6" y="48.9">3</text>
<text x="50.6" y="51.5">4</text>
<text x="52.8" y="50.2">3</text>
<text x="52.8" y="52.7">4</text>
<text x="121.7" y="48.9">6</text>
<text x="121.7" y="51.5">7</text>
<text x="123.9" y="50.2">CLK</text>
<text x="123.9" y="52.7">IO3</text>
<text x="139.2" y="50.2">IO2</text>
<text x="139.4" y="52.7">DO</text>
<text x="143.4" y="51.5">2</text>
<text x="143.4" y="48.9">3</text>
<text x="50.6" y="54">5</text>
<text x="50.6" y="56.5">6</text>
<text x="50.6" y="59.1">7</text>
<text x="52.8" y="55.3">5</text>
<text x="52.8" y="57.8">6</text>
<text x="121.7" y="54">8</text>
<text x="123.9" y="55.3">VCC</text>
<text x="138.5" y="55.3">CS#</text>
<text x="143.4" y="54">1</text>
<text x="50.6" y="61.6">8</text>
<text x="50.6" y="64.2">9</text>
<text x="52.8" y="60.4">7</text>
<text x="52.8" y="62.9">8</text>
<text x="52.8" y="65.4">9</text>
<text x="49.5" y="66.7">10</text>
<text x="49.5" y="69.2">11</text>
<text x="49.5" y="71.8">12</text>
<text x="52.8" y="68">10</text>
<text x="52.8" y="70.5">11</text>
<text x="49.5" y="74.3">13</text>
<text x="52.8" y="73.1">12</text>
<text x="52.8" y="75.6">13</text>
<text x="49.5" y="79.4">15</text>
<text x="49.5" y="81.9">16</text>
<text x="52.8" y="78.1">14</text>
<text x="52.8" y="80.7">15</text>
<text x="52.8" y="83.2">16</text>
<text x="49.5" y="84.5">17</text>
<text x="49.5" y="87">18</text>
<text x="49.5" y="89.6">19</text>
<text x="52.8" y="85.8">17</text>
<text x="52.8" y="88.3">18</text>
<text x="49.5" y="92.1">20</text>
<text x="49.5" y="94.6">21</text>
<text x="52.8" y="90.8">19</text>
<text x="52.8" y="93.4">20</text>
<text x="52.8" y="95.9">21</text>
<text x="318.6" y="90.8">42</text>
<text x="319.7" y="95.9">2</text>
<text x="323.1" y="91.8">AREF</text>
<text x="361.7" y="91.8">PF0 (ADC0)</text>
<text x="361.7" y="94.4">PF1 (ADC1)</text>
<text x="374.6" y="90.8">41</text>
<text x="374.6" y="93.4">40</text>
<text x="374.6" y="95.9">39</text>
<text x="49.5" y="97.2">22</text>
<text x="49.5" y="99.7">23</text>
<text x="52.8" y="98.5">22</text>
<text x="52.8" y="101">23</text>
<text x="318.6" y="101">14</text>
<text x="323.1" y="96.9">UVcc</text>
<text x="356.4" y="99.5">PF5 (ADC5/TMS))</text>
<text x="357.3" y="96.9">PF4 (ADC4/TCK)</text>
<text x="374.6" y="98.5">38</text>
<text x="374.6" y="101">37</text>
<text x="49.5" y="102.3">24</text>
<text x="52.8" y="103.5">24</text>
<text x="57.3" y="107.8" transform="rotate(-90 57.3 107.8)">26</text>
<text x="58.3" y="105.1" transform="rotate(-90 58.3 105.1)">26</text>
<text x="318.6" y="103.5">34</text>
<text x="323.1" y="102">VCC</text>
<text x="323.1" y="104.5">VCC</text>
<text x="357.7" y="102">PF6 (ADC6/TDO</text>
<text x="358" y="104.5">PF7 (ADC7/TDI)</text>
<text x="374.6" y="103.5">36</text>
<text x="318.6" y="108.6">24</text>
<text x="318.6" y="111.2">44</text>
<text x="323.1" y="109.6">AVCC</text>
<text x="323.1" y="112.2">AVCC</text>
<text x="357.2" y="109.6">PE6 (INT.6/AIN0)</text>
<text x="361.2" y="112.2">PE2 (HWB#)</text>
<text x="374.6" y="111.2">33</text>
<text x="374.6" y="108.6">1</text>
<text x="319.7" y="118.8">3</text>
<text x="323.1" y="119.8">D-</text>
<text x="351.6" y="117.2">PC7(ICP3/CLK0/OC4A)</text>
<text x="355" y="119.8">PC6(OC3A/OC4A#)</text>
<text x="374.6" y="118.8">31</text>
<text x="374.6" y="116.2">32</text>
<text x="319.7" y="121.3">4</text>
<text x="323.1" y="122.3">D+</text>
<text x="351.6" y="124.9">PD7 (T0/OC4D/ADC10)</text>
<text x="374.6" y="123.9">27</text>
<text x="319.7" y="128.9">6</text>
<text x="323.1" y="129.9">UCap</text>
<text x="352.2" y="127.4">PD6(T1/OC4D#/ADC9)</text>
<text x="356.1" y="129.9">PD5 (XCK1/CTS#)</text>
<text x="374.6" y="131.5">25</text>
<text x="374.6" y="128.9">22</text>
<text x="374.6" y="126.4">26</text>
<text x="275" y="135.6" transform="rotate(-90 275 135.6)">3</text>
<text x="280.1" y="135.6" transform="rotate(-90 280.1 135.6)">2</text>
<text x="319.7" y="134">7</text>
<text x="323.1" y="135">VBus</text>
<text x="356.7" y="137.6">PD2 (RXD1/INT2)</text>
<text x="356.9" y="135">PD3 (TXD1/INT3)</text>
<text x="357.2" y="132.5">PD4(ICP1/ADC8)</text>
<text x="374.6" y="136.6">20</text>
<text x="374.6" y="134">21</text>
<text x="318.6" y="139.1">13</text>
<text x="323.1" y="140.1">RESET#</text>
<text x="352.3" y="142.6">PD0 (OC0B/SCL/INT0)</text>
<text x="357.9" y="140.1">PD1 (SDA/INT1)</text>
<text x="374.6" y="141.6">18</text>
<text x="374.6" y="139.1">19</text>
<text x="121.6" y="146.7">6</text>
<text x="125" y="147.7">VIN</text>
<text x="135.5" y="147.7">SW</text>
<text x="141" y="146.7">4</text>
<text x="275" y="146.9" transform="rotate(-90 275 146.9)">4</text>
<text x="280.1" y="146.9" transform="rotate(-90 280.1 146.9)">1</text>
<text x="318.6" y="146.7">17</text>
<text x="318.6" y="144.2">16</text>
<text x="323.1" y="147.7">XTAL1</text>
<text x="323.1" y="145.2">XTAL2</text>
<text x="343.1" y="147.7">PB7(PCINT7/OC0A/OC1C/RTS#)</text>
<text x="374.6" y="146.7">12</text>
<text x="374.6" y="149.3">30</text>
<text x="121.6" y="151.8">5</text>
<text x="125" y="152.8">CTRL</text>
<text x="136.2" y="152.8">FB</text>
<text x="141" y="151.8">1</text>
<text x="318.6" y="154.3">15</text>
<text x="319.7" y="151.8">5</text>
<text x="323.1" y="155.3">GND</text>
<text x="323.1" y="152.8">UGnd</text>
<text x="340.8" y="152.8">PB5(PCINT5/OC1A/OC4B#/ADC12)</text>
<text x="341.9" y="150.3">PB6(PCINT6/OC1B/OC4B/ADC13)</text>
<text x="353.6" y="155.3">PB4(PCINT4/ADC11)</text>
<text x="374.6" y="154.3">28</text>
<text x="374.6" y="151.8">29</text>
<text x="121.6" y="156.9">2</text>
<text x="125" y="157.9">COMP</text>
<text x="134.3" y="157.9">GND</text>
<text x="136.1" y="161.7">EP</text>
<text x="141" y="156.9">3</text>
<text x="141" y="160.7">7</text>
<text x="318.6" y="156.9">23</text>
<text x="318.6" y="159.4">35</text>
<text x="318.6" y="162">43</text>
<text x="323.1" y="157.9">GND</text>
<text x="323.1" y="160.4">GND</text>
<text x="349.6" y="157.9">PB3 (PDO/PCINT3/MISO)</text>
<text x="350.5" y="160.4">PB2 (PDI/PCINT2/MOSI)</text>
<text x="374.6" y="162">9</text>
<text x="374.6" y="159.4">10</text>
<text x="374.6" y="156.9">11</text>
<text x="38.3" y="163.9" transform="rotate(-90 38.3 163.9)">3</text>
<text x="39.5" y="166.1" transform="rotate(-90 39.5 166.1)">3</text>
<text x="40.9" y="167">1</text>
<text x="43.1" y="165.8">1</text>
<text x="323.1" y="163">GND</text>
<text x="354.2" y="163">PB1 (PCINT1/SCLK)</text>
<text x="357.3" y="165.5">PB0(SS/PCINT0)</text>
<text x="374.6" y="164.5">8</text>
<text x="38.3" y="172.9" transform="rotate(-90 38.3 172.9)">4</text>
<text x="39.5" y="170.7" transform="rotate(-90 39.5 170.7)">4</text>
<text x="40.9" y="169.6">2</text>
<text x="43.1" y="168.3">2</text>
<text x="144.7" y="208.9">5</text>
<text x="161" y="208.9">4</text>
<text x="147.5" y="214.7" transform="rotate(-90 147.5 214.7)">1</text>
<text x="152.6" y="214.7" transform="rotate(-90 152.6 214.7)">2</text>
<text x="157.7" y="214.7" transform="rotate(-90 157.7 214.7)">3</text>
<text x="370.2" y="215.6" transform="rotate(-90 370.2 215.6)">2</text>
<text x="375.3" y="215.6" transform="rotate(-90 375.3 215.6)">4</text>
<text x="57" y="220.4">1</text>
<text x="59.1" y="221.6">TEMP</text>
<text x="74.8" y="221.6">CE</text>
<text x="74.9" y="219.1">EP</text>
<text x="78.6" y="220.4">8</text>
<text x="78.6" y="217.8">9</text>
<text x="296.6" y="222" transform="rotate(-90 296.6 222)">2</text>
<text x="301.7" y="222" transform="rotate(-90 301.7 222)">4</text>
<text x="370.2" y="221.8" transform="rotate(-90 370.2 221.8)">1</text>
<text x="375.3" y="221.8" transform="rotate(-90 375.3 221.8)">3</text>
<text x="57" y="222.9">2</text>
<text x="57" y="225.5">3</text>
<text x="57" y="228">4</text>
<text x="59.1" y="224.2">PROG</text>
<text x="59.1" y="226.7">GND</text>
<text x="69.9" y="226.7">STDBY#</text>
<text x="70.7" y="224.2">CHRG#</text>
<text x="78.6" y="228">5</text>
<text x="78.6" y="225.5">6</text>
<text x="78.6" y="222.9">7</text>
<text x="59.1" y="229.3">VCC</text>
<text x="73.7" y="229.3">BAT</text>
<text x="157.7" y="232.5" transform="rotate(-90 157.7 232.5)">3</text>
<text x="296.6" y="228.2" transform="rotate(-90 296.6 228.2)">1</text>
<text x="301.7" y="228.2" transform="rotate(-90 301.7 228.2)">3</text>
<text x="158.9" y="236.8" transform="rotate(-90 158.9 236.8)">VIN</text>
<text x="296.6" y="234.7" transform="rotate(-90 296.6 234.7)">2</text>
<text x="301.7" y="234.7" transform="rotate(-90 301.7 234.7)">4</text>
<text x="370.2" y="239.8" transform="rotate(-90 370.2 239.8)">2</text>
<text x="375.3" y="239.8" transform="rotate(-90 375.3 239.8)">4</text>
<text x="155.1" y="244" transform="rotate(-90 155.1 244)">1</text>
<text x="156.4" y="241.9" transform="rotate(-90 156.4 241.9)">GND</text>
<text x="160.2" y="244" transform="rotate(-90 160.2 244)">2</text>
<text x="161.5" y="241.9" transform="rotate(-90 161.5 241.9)">OUT</text>
<text x="296.6" y="240.9" transform="rotate(-90 296.6 240.9)">1</text>
<text x="301.7" y="240.9" transform="rotate(-90 301.7 240.9)">3</text>
<text x="370.2" y="245.9" transform="rotate(-90 370.2 245.9)">1</text>
<text x="375.3" y="245.9" transform="rotate(-90 375.3 245.9)">3</text>
<text x="296.6" y="247.4" transform="rotate(-90 296.6 247.4)">2</text>
<text x="301.7" y="247.4" transform="rotate(-90 301.7 247.4)">4</text>
<text x="296.6" y="253.6" transform="rotate(-90 296.6 253.6)">1</text>
<text x="301.7" y="253.6" transform="rotate(-90 301.7 253.6)">3</text>
<text x="370.2" y="252.5" transform="rotate(-90 370.2 252.5)">2</text>
<text x="375.3" y="252.5" transform="rotate(-90 375.3 252.5)">4</text>
<text x="296.6" y="260.1" transform="rotate(-90 296.6 260.1)">2</text>
<text x="301.7" y="260.1" transform="rotate(-90 301.7 260.1)">4</text>
<text x="370.2" y="258.6" transform="rotate(-90 370.2 258.6)">1</text>
<text x="375.3" y="258.6" transform="rotate(-90 375.3 258.6)">3</text>
<text x="59.6" y="267.4">1</text>
<text x="59.6" y="269.9">2</text>
<text x="62.5" y="268.4">VBUS</text>
<text x="68.8" y="264.4" transform="rotate(-90 68.8 264.4)">9</text>
<text x="69.8" y="267.3" transform="rotate(-90 69.8 267.3)">9</text>
<text x="71.3" y="264.4" transform="rotate(-90 71.3 264.4)">8</text>
<text x="72.3" y="267.3" transform="rotate(-90 72.3 267.3)">8</text>
<text x="296.6" y="266.3" transform="rotate(-90 296.6 266.3)">1</text>
<text x="301.7" y="266.3" transform="rotate(-90 301.7 266.3)">3</text>
<text x="59.6" y="272.4">3</text>
<text x="59.6" y="275">4</text>
<text x="62.5" y="270.9">D-</text>
<text x="62.5" y="273.5">D+</text>
<text x="62.5" y="276">ID</text>
<text x="59.6" y="277.5">5</text>
<text x="62.5" y="278.5">GND</text>
<text x="69.8" y="280.4" transform="rotate(-90 69.8 280.4)">6</text>
<text x="72.3" y="280.4" transform="rotate(-90 72.3 280.4)">7</text>
<text x="68.8" y="283.3" transform="rotate(-90 68.8 283.3)">6</text>
<text x="71.3" y="283.3" transform="rotate(-90 71.3 283.3)">7</text>
</g>
<g font-size="1.9" fill="#00f">
<text x="34" y="61.4">OLED_CS</text>
<text x="43.4" y="76.6">MOSI 14</text>
<text x="43.4" y="74.1">CLK</text>
</g>
<text font-size="1.3" fill="#000080" x="75.9" y="267.3">USB1</text>
</svg>
